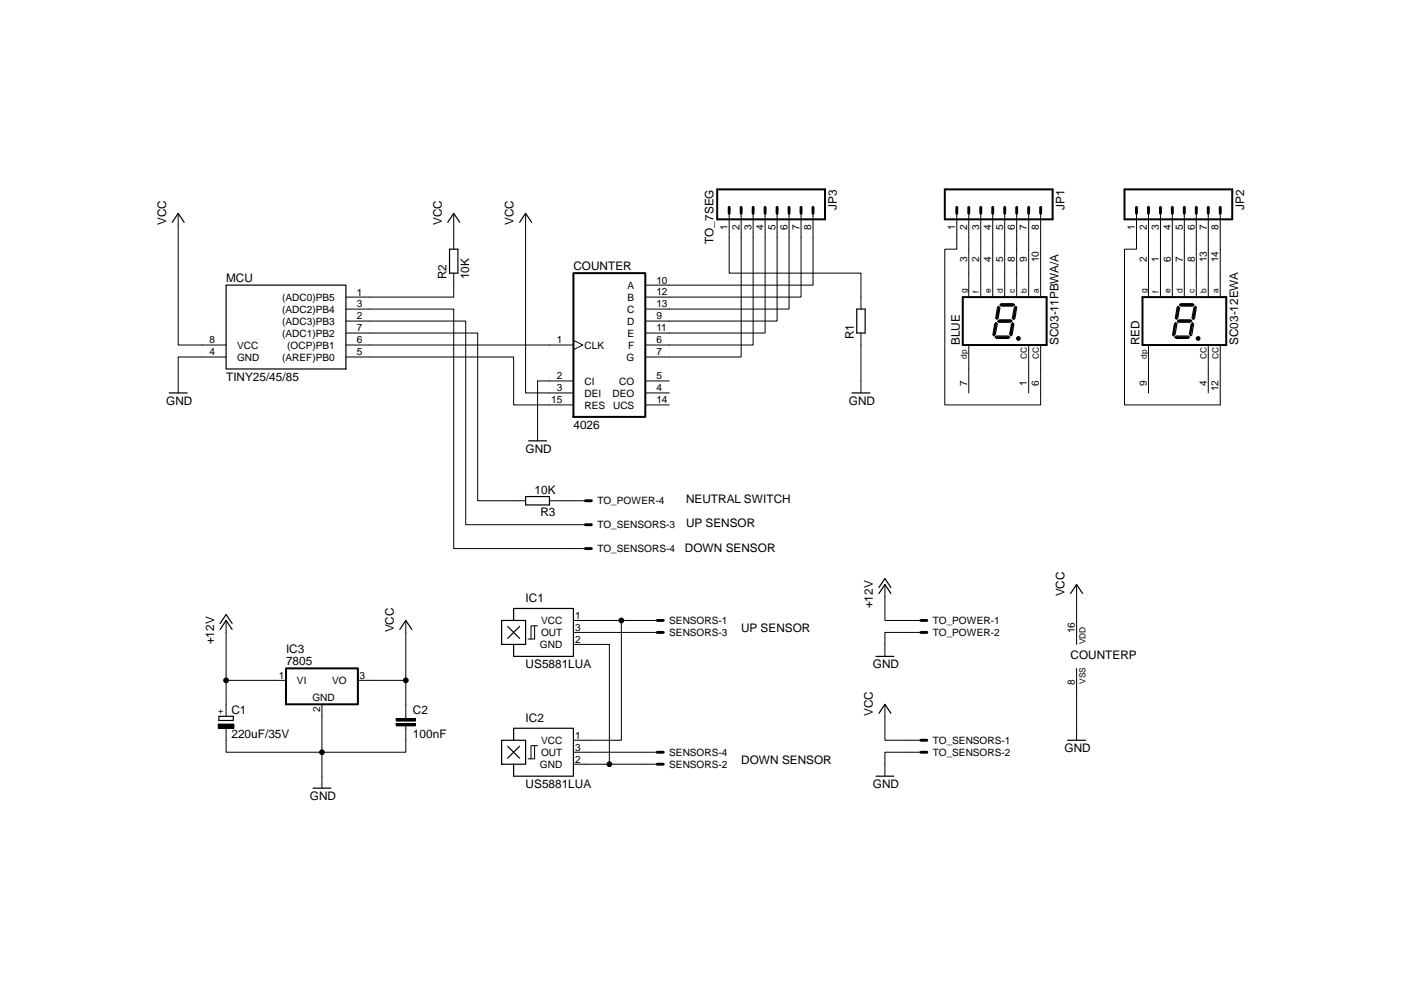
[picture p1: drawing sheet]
<svg xmlns="http://www.w3.org/2000/svg" width="297mm" height="210mm" viewBox="0 0 297 210" stroke-linecap="round" stroke-linejoin="round" font-family="sans-serif">
<g fill="#000">
<path d="M215.6 71.6a.4 .4 0 0 1 .6-.1 .4 .4 0 0 1-.1 .6 .4 .4 0 0 1-.6-.3h.5h-.5z" fill-rule="evenodd"/>
<path d="M253.7 71.6a.41 .41 0 0 1 .7-.1 .41 .41 0 0 1-.3 .7 .41 .41 0 0 1-.5-.4l.4-.2 .1 .2h-.5z" fill-rule="evenodd"/>
<circle cx="131.7" cy="131.6" r=".51"/>
<circle cx="47.9" cy="144.3" r=".51"/>
<circle cx="68.3" cy="159.5" r=".51"/>
<circle cx="86" cy="144.3" r=".51"/>
<circle cx="129.2" cy="162" r=".51"/>
</g>
<g fill="none" stroke="#000" stroke-width=".21">
<path d="M37.8 45.2v28h10.1M96.2 57.9v5.1h-22.9M96.2 45.2v7.6M111.4 45.2v38.1h10.2M154.6 45.2v12.7h27.9v7.6M157.1 45.2v30.5h-20.3M159.7 45.2v28h-22.9M162.2 45.2v25.4h-25.4M164.8 45.2v22.9h-28M167.3 45.2v20.3h-30.5M169.8 45.2v17.8h-33M172.4 45.2v15.3h-35.6"/>
<path d="M202.9 45.2v7.6h-2.6v33.1h20.3v-12.9M205.4 45.2v17.9M207.9 45.2v17.9M210.5 45.2v17.9M213 45.2v17.9M215.6 45.2v17.9M218.1 45.2v17.9M220.6 45.2v17.9M241 45.2v7.6h-2.6v33.1h20.3v-12.9M243.5 45.2v17.9M246 45.2v17.9M248.6 45.2v17.9"/>
<path d="M251.1 45.2v17.9M253.6 45.2v17.9M256.2 45.2v17.9M258.7 45.2v17.9M47.9 75.7h-10.1v7.6M73.3 75.7h35.6v10.2h12.7M73.3 65.5h22.9v50.8h27.9M73.3 68.1h25.4v43.2h25.4M73.3 70.6h28v35.6h10.1M73.3 73.2h48.3M121.6 72.2l2 1-2 .9M182.5 70.6v12.7"/>
<path d="M205.4 73v10.3M215.6 71.6a.4 .4 0 0 1 .6-.1 .4 .4 0 0 1-.1 .6 .4 .4 0 0 1-.6-.3h.5h-.5zM218.1 73v10.3M243.5 73v10.3M253.7 71.6a.41 .41 0 0 1 .7-.1 .41 .41 0 0 1-.3 .7 .41 .41 0 0 1-.5-.4l.4-.2 .1 .2h-.5zM256.2 73v10.3M121.6 80.8h-7.6v12.7M136.8 80.8h5.1M136.8 83.3h5.1M136.8 85.9h5.1M116.5 106.2h7.6M47.9 131.6v12.7h12.7"/>
<path d="M86 131.6v12.7h-10.1M113.3 132.7v2.8h-.7M114 132.7h-1.4v2.8h-.7M121.6 136.6h7.6v25.4h10.2M121.6 131.6h17.8M121.6 134.1h17.8M131.7 131.6v25.4h-10.1M187.6 123.9v7.7h7.6M195.2 134.1h-7.6v5.1M228.3 123.9v12.7M46.3 153.5h3.3v.9h-3.3zM46.3 153.5h.1"/>
<path d="M47.9 144.3v7.6M47.9 154.4v5.1h20.4v7.6M68.3 149.3v10.2h17.7v-5.6M84 153.4h4.1v.5h-4.1zM84 153.4h.1M84 152.4h4.1v.5h-4.1zM84 152.4h.1M86 144.3v8.1M113.3 158.1v2.8h-.7M114 158.1h-1.4v2.8h-.7M121.6 159.5h17.8M187.6 149.3v7.7h7.6"/>
<path d="M195.2 159.5h-7.6v5.1M228.3 141.7v15.3M121.6 162h7.6"/>
<circle cx="131.7" cy="131.6" r=".51"/>
<circle cx="47.9" cy="144.3" r=".51"/>
<circle cx="68.3" cy="159.5" r=".51"/>
<circle cx="86" cy="144.3" r=".51"/>
<circle cx="129.2" cy="162" r=".51"/>
</g>
<path d="M215.8 71.8h.3M253.9 71.8h.2" fill="none" stroke="#000" stroke-width=".32"/>
<g fill="none" stroke="#000" stroke-width=".25">
<path d="M36.5 47.1l1.3-1.9 1.2 1.9M94.9 47.1l1.3-1.9 1.3 1.9M95.3 52.8h1.8v5.1h-1.8zM110.2 47.1l1.2-1.9 1.3 1.9M47.9 60.5h25.4v17.7h-25.4zM181.6 65.5h1.8v5.1h-1.8zM210.9 68.7l.3-.3 .2 .3-.4 2.2-.3 .3-.2-.2zM211 71.5l.3-.3h2.5l.3 .3-.3 .3h-2.5zM211.5 68.2l.4-.4h2.5l.2 .2-.3 .3h-2.6zM211.7 65l.3 .3-.4 2.2-.2 .2-.3-.2 .4-2.3zM212 64.6l.3-.2h2.5l.3 .2-.3 .3h-2.5zM214.5 68.7l.2-.2 .3 .2-.4 2.3-.2 .2-.3-.3z"/>
<path d="M215.3 65l.3 .2-.4 2.3-.3 .3-.3-.3 .5-2.2zM249 68.7l.3-.3 .2 .3-.4 2.2-.3 .3-.2-.2zM249.1 71.5l.3-.3h2.5l.3 .3-.3 .3h-2.5zM249.6 65.2l.2-.2 .3 .3-.4 2.2-.3 .2-.2-.2zM250 67.8h2.5l.2 .2-.4 .3h-2.5l-.2-.1zM250.1 64.6l.2-.2h2.6l.2 .2-.2 .3h-2.6zM252.6 68.7l.2-.2 .3 .2-.4 2.3-.2 .2-.3-.3zM253.1 65.3l.3-.3 .2 .2-.3 2.3-.3 .3-.3-.3zM35.9 83.3h3.8M112.1 93.5h3.8M180.6 83.3h3.8M111.4 105.3h5.1v1.8h-5.1z"/>
<path d="M46.7 133.5l1.2-1.9 1.3 1.9M46.7 132.2l1.2-1.9 1.3 1.9M84.8 133.5l1.2-1.9 1.3 1.9M106.4 131.6h5v5h-5zM107.6 132.8l2.6 2.6M108.9 131.6v-2.6h12.7v10.2h-12.7v-2.6M110.2 132.8l-2.6 2.6M185.7 139.2h3.8M186.3 125.8l1.3-1.9 1.3 1.9M186.3 124.6l1.3-1.9 1.3 1.9M227 125.8l1.3-1.9 1.2 1.9M46.4 151.9h3.1v.9h-3.1z"/>
<path d="M106.4 157h5v5h-5zM107.6 158.2l2.6 2.6M108.9 157v-2.6h12.7v10.2h-12.7v-2.6M110.2 158.2l-2.6 2.6M186.3 151.2l1.3-1.9 1.3 1.9M226.4 157h3.8M66.4 167.1h3.8M185.7 164.6h3.8"/>
</g>
<g fill="none" stroke="#000" stroke-width=".42">
<path d="M121.6 57.9h15.2v30.5h-15.2zM152.1 40.2h22.8v6.3h-22.8zM200.3 40.2h22.9v6.3h-22.9zM238.4 40.2h22.9v6.3h-22.9zM204.1 63h17.8v10.2h-17.8zM211.1 68.7l-.4 2.3M211.4 71.5h2.4M211.7 65.3l-.3 2.1M211.7 68.1h2.6M212.3 64.6h2.5M214.7 68.8l-.4 2.1M215.3 65.3l-.4 2.1"/>
<path d="M242.2 63h17.8v10.2h-17.8zM249.2 68.7l-.4 2.3M249.4 71.5h2.5M249.8 68.1h2.6M249.8 65.3l-.4 2.1M250.3 64.6h2.6M252.7 68.8l-.3 2.1M253.4 65.3l-.4 2.1M60.6 141.7h15.3v7.6h-15.3z"/>
</g>
<g fill="none" stroke="#000" stroke-width=".61">
<path d="M154.6 44v1.2M157.1 44v1.2M159.7 44v1.2M162.2 44v1.2M164.8 44v1.2M167.3 44v1.2M169.8 44v1.2M172.4 44v1.2M202.9 44v1.2M205.4 44v1.2M207.9 44v1.2M210.5 44v1.2"/>
<path d="M213 44v1.2M215.6 44v1.2M218.1 44v1.2M220.6 44v1.2M241 44v1.2M243.5 44v1.2M246 44v1.2M248.6 44v1.2M251.1 44v1.2M253.6 44v1.2M256.2 44v1.2M258.7 44v1.2"/>
<path d="M124.1 106.2h1.3M124.1 111.3h1.3M124.1 116.3h1.3M139.4 131.6h1.2M139.4 134.1h1.2M195.2 131.6h1.3M195.2 134.1h1.3M139.4 159.5h1.2M195.2 157h1.3M195.2 159.5h1.3M139.4 162h1.2"/>
</g>
<path d="M46.3 153.5h3.3v.9h-3.3zM84 153.4h4.1v.5h-4.1zM84 152.4h4.1v.5h-4.1z" fill="#000"/>
<g font-size="2.5">
<text x="35.2" y="47.8" transform="rotate(-90 35.2 47.8)">VCC</text>
<text x="93.7" y="47.8" transform="rotate(-90 93.7 47.8)">VCC</text>
<text x="108.9" y="47.8" transform="rotate(-90 108.9 47.8)">VCC</text>
<text x="177.5" y="44.5" transform="rotate(-90 177.5 44.5)">JP3</text>
<text x="225.7" y="44.5" transform="rotate(-90 225.7 44.5)">JP1</text>
<text x="263.8" y="44.5" transform="rotate(-90 263.8 44.5)">JP2</text>
<text x="151.3" y="51.7" transform="rotate(-90 151.3 51.7)">TO_7SEG</text>
<text x="47.9" y="59.7">MCU</text>
<text x="94.7" y="59.2" transform="rotate(-90 94.7 59.2)">R2</text>
<text x="99.5" y="59.2" transform="rotate(-90 99.5 59.2)">10K</text>
<text x="121.6" y="57.3">COUNTER</text>
<text x="181" y="71.9" transform="rotate(-90 181 71.9)">R1</text>
<text x="203.5" y="73.2" transform="rotate(-90 203.5 73.2)">BLUE</text>
<text x="224.4" y="73.2" transform="rotate(-90 224.4 73.2)">SC03-11PBWA/A</text>
<text x="241.6" y="73.2" transform="rotate(-90 241.6 73.2)">RED</text>
<text x="262.5" y="73.2" transform="rotate(-90 262.5 73.2)">SC03-12EWA</text>
<text x="47.9" y="80.8">TINY25/45/85</text>
<text x="35.2" y="85.9">GND</text>
<text x="180" y="85.9">GND</text>
<text x="121.6" y="90.9">4026</text>
<text x="111.4" y="96">GND</text>
<text x="113.3" y="104.6">10K</text>
<text x="145.5" y="106.7">NEUTRAL SWITCH</text>
<text x="114.6" y="109.4">R3</text>
<text x="145.5" y="111.8">UP SENSOR</text>
<text x="145.2" y="117.1">DOWN SENSOR</text>
<text x="111.4" y="127.7">IC1</text>
<text x="185.1" y="129" transform="rotate(-90 185.1 129)">+12V</text>
<text x="225.7" y="126.5" transform="rotate(-90 225.7 126.5)">VCC</text>
<text x="45.4" y="136.6" transform="rotate(-90 45.4 136.6)">+12V</text>
<text x="83.5" y="134.1" transform="rotate(-90 83.5 134.1)">VCC</text>
<text x="157.1" y="134.1">UP SENSOR</text>
<text x="60.6" y="138.5">IC3</text>
<text x="60.6" y="141.1">7805</text>
<text x="111.4" y="141.7">US5881LUA</text>
<text x="185.1" y="141.7">GND</text>
<text x="227" y="139.8">COUNTERP</text>
<text x="49.1" y="151.4">C1</text>
<text x="87.6" y="151.5">C2</text>
<text x="111.4" y="153.1">IC2</text>
<text x="185.1" y="151.9" transform="rotate(-90 185.1 151.9)">VCC</text>
<text x="49.1" y="156.5">220uF/35V</text>
<text x="87.6" y="156.6">100nF</text>
<text x="225.7" y="159.5">GND</text>
<text x="111.4" y="167.1">US5881LUA</text>
<text x="157.1" y="162">DOWN SENSOR</text>
<text x="185.1" y="167.1">GND</text>
<text x="65.7" y="169.7">GND</text>
</g>
<g font-size="2.1">
<text x="154.2" y="48.7" transform="rotate(-90 154.2 48.7)">1</text>
<text x="156.8" y="48.7" transform="rotate(-90 156.8 48.7)">2</text>
<text x="159.3" y="48.7" transform="rotate(-90 159.3 48.7)">3</text>
<text x="161.9" y="48.7" transform="rotate(-90 161.9 48.7)">4</text>
<text x="164.4" y="48.7" transform="rotate(-90 164.4 48.7)">5</text>
<text x="166.9" y="48.7" transform="rotate(-90 166.9 48.7)">6</text>
<text x="169.5" y="48.7" transform="rotate(-90 169.5 48.7)">7</text>
<text x="172" y="48.7" transform="rotate(-90 172 48.7)">8</text>
<text x="202.5" y="48.7" transform="rotate(-90 202.5 48.7)">1</text>
<text x="205" y="48.7" transform="rotate(-90 205 48.7)">2</text>
<text x="207.6" y="48.7" transform="rotate(-90 207.6 48.7)">3</text>
<text x="210.1" y="48.7" transform="rotate(-90 210.1 48.7)">4</text>
<text x="212.7" y="48.7" transform="rotate(-90 212.7 48.7)">5</text>
<text x="215.2" y="48.7" transform="rotate(-90 215.2 48.7)">6</text>
<text x="217.7" y="48.7" transform="rotate(-90 217.7 48.7)">7</text>
<text x="220.3" y="48.7" transform="rotate(-90 220.3 48.7)">8</text>
<text x="240.6" y="48.7" transform="rotate(-90 240.6 48.7)">1</text>
<text x="243.1" y="48.7" transform="rotate(-90 243.1 48.7)">2</text>
<text x="245.7" y="48.7" transform="rotate(-90 245.7 48.7)">3</text>
<text x="248.2" y="48.7" transform="rotate(-90 248.2 48.7)">4</text>
<text x="250.8" y="48.7" transform="rotate(-90 250.8 48.7)">5</text>
<text x="253.3" y="48.7" transform="rotate(-90 253.3 48.7)">6</text>
<text x="255.8" y="48.7" transform="rotate(-90 255.8 48.7)">7</text>
<text x="258.4" y="48.7" transform="rotate(-90 258.4 48.7)">8</text>
<text x="205" y="55.6" transform="rotate(-90 205 55.6)">3</text>
<text x="207.6" y="55.6" transform="rotate(-90 207.6 55.6)">2</text>
<text x="210.1" y="55.6" transform="rotate(-90 210.1 55.6)">4</text>
<text x="212.7" y="55.6" transform="rotate(-90 212.7 55.6)">5</text>
<text x="215.2" y="55.6" transform="rotate(-90 215.2 55.6)">8</text>
<text x="217.7" y="55.6" transform="rotate(-90 217.7 55.6)">9</text>
<text x="220.3" y="55.6" transform="rotate(-90 220.3 55.6)">10</text>
<text x="243.1" y="55.6" transform="rotate(-90 243.1 55.6)">2</text>
<text x="245.7" y="55.6" transform="rotate(-90 245.7 55.6)">1</text>
<text x="248.2" y="55.6" transform="rotate(-90 248.2 55.6)">6</text>
<text x="250.8" y="55.6" transform="rotate(-90 250.8 55.6)">7</text>
<text x="253.3" y="55.6" transform="rotate(-90 253.3 55.6)">8</text>
<text x="255.8" y="55.6" transform="rotate(-90 255.8 55.6)">13</text>
<text x="258.4" y="55.6" transform="rotate(-90 258.4 55.6)">14</text>
<text x="59.8" y="63.8">(ADC0)PB5</text>
<text x="75.7" y="65.2">3</text>
<text x="75.7" y="62.7">1</text>
<text x="133.1" y="61.2">A</text>
<text x="133.1" y="63.8">B</text>
<text x="139.2" y="60.1">10</text>
<text x="139.2" y="62.7">12</text>
<text x="139.2" y="65.2">13</text>
<text x="59.8" y="66.3">(ADC2)PB4</text>
<text x="59.8" y="68.8">(ADC3)PB3</text>
<text x="59.8" y="71.4">(ADC1)PB2</text>
<text x="75.7" y="67.7">2</text>
<text x="75.7" y="70.3">7</text>
<text x="132.9" y="68.8">D</text>
<text x="132.9" y="66.3">C</text>
<text x="133.1" y="71.4">E</text>
<text x="139.2" y="67.7">9</text>
<text x="139.2" y="70.3">11</text>
<text x="44.4" y="72.8">8</text>
<text x="44.4" y="75.3">4</text>
<text x="50.3" y="73.9">VCC</text>
<text x="50.3" y="76.5">GND</text>
<text x="59.8" y="76.5">(AREF)PB0</text>
<text x="60.9" y="73.9">(OCP)PB1</text>
<text x="75.7" y="72.8">6</text>
<text x="75.7" y="75.3">5</text>
<text x="118.1" y="72.8">1</text>
<text x="123.9" y="73.9">CLK</text>
<text x="132.8" y="76.5">G</text>
<text x="133.2" y="73.9">F</text>
<text x="139.2" y="72.8">6</text>
<text x="139.2" y="75.3">7</text>
<text x="118.1" y="80.4">2</text>
<text x="118.1" y="83">3</text>
<text x="123.9" y="81.5">CI</text>
<text x="131.3" y="81.5">CO</text>
<text x="139.2" y="83">4</text>
<text x="139.2" y="80.4">5</text>
<text x="205" y="81.7" transform="rotate(-90 205 81.7)">7</text>
<text x="217.7" y="81.7" transform="rotate(-90 217.7 81.7)">1</text>
<text x="220.3" y="81.7" transform="rotate(-90 220.3 81.7)">6</text>
<text x="243.1" y="81.7" transform="rotate(-90 243.1 81.7)">9</text>
<text x="255.8" y="81.7" transform="rotate(-90 255.8 81.7)">4</text>
<text x="258.4" y="82.9" transform="rotate(-90 258.4 82.9)">12</text>
<text x="116.9" y="85.5">15</text>
<text x="123.9" y="86.6">RES</text>
<text x="123.9" y="84.1">DEI</text>
<text x="129.9" y="84.1">DEO</text>
<text x="130" y="86.6">UCS</text>
<text x="139.2" y="85.5">14</text>
<text x="126.7" y="106.9">TO_POWER-4</text>
<text x="126.7" y="112">TO_SENSORS-3</text>
<text x="126.7" y="117.1">TO_SENSORS-4</text>
<text x="121.9" y="131.2">1</text>
<text x="114.5" y="137.4">GND</text>
<text x="114.7" y="134.9">OUT</text>
<text x="114.7" y="132.3">VCC</text>
<text x="121.9" y="136.3">2</text>
<text x="121.9" y="133.7">3</text>
<text x="141.9" y="132.3">SENSORS-1</text>
<text x="141.9" y="134.9">SENSORS-3</text>
<text x="197.8" y="132.3">TO_POWER-1</text>
<text x="197.8" y="134.9">TO_POWER-2</text>
<text x="227.9" y="134.3" transform="rotate(-90 227.9 134.3)">16</text>
<text x="59.1" y="143.9">1</text>
<text x="76.2" y="143.9">3</text>
<text x="63" y="145">VI</text>
<text x="66.2" y="148.6">GND</text>
<text x="70.4" y="145">VO</text>
<text x="227.9" y="145.2" transform="rotate(-90 227.9 145.2)">8</text>
<text x="67.9" y="150.9" transform="rotate(-90 67.9 150.9)">2</text>
<text x="114.7" y="160.3">OUT</text>
<text x="114.7" y="157.7">VCC</text>
<text x="121.9" y="156.6">1</text>
<text x="121.9" y="161.7">2</text>
<text x="121.9" y="159.1">3</text>
<text x="141.9" y="160.3">SENSORS-4</text>
<text x="197.8" y="157.7">TO_SENSORS-1</text>
<text x="197.8" y="160.3">TO_SENSORS-2</text>
<text x="114.5" y="162.8">GND</text>
<text x="141.9" y="162.8">SENSORS-2</text>
</g>
<g font-size="1.8">
<text x="205" y="62.1" transform="rotate(-90 205 62.1)">g</text>
<text x="207.6" y="62.1" transform="rotate(-90 207.6 62.1)">f</text>
<text x="210.1" y="62.1" transform="rotate(-90 210.1 62.1)">e</text>
<text x="212.6" y="62.1" transform="rotate(-90 212.6 62.1)">d</text>
<text x="215.2" y="62.1" transform="rotate(-90 215.2 62.1)">c</text>
<text x="217.7" y="62.1" transform="rotate(-90 217.7 62.1)">b</text>
<text x="220.3" y="62.1" transform="rotate(-90 220.3 62.1)">a</text>
<text x="243.1" y="62.1" transform="rotate(-90 243.1 62.1)">g</text>
<text x="245.7" y="62.1" transform="rotate(-90 245.7 62.1)">f</text>
<text x="248.2" y="62.1" transform="rotate(-90 248.2 62.1)">e</text>
<text x="250.7" y="62.1" transform="rotate(-90 250.7 62.1)">d</text>
<text x="253.3" y="62.1" transform="rotate(-90 253.3 62.1)">c</text>
<text x="255.8" y="62.1" transform="rotate(-90 255.8 62.1)">b</text>
<text x="258.3" y="62.1" transform="rotate(-90 258.3 62.1)">a</text>
<text x="205" y="76.1" transform="rotate(-90 205 76.1)">dp</text>
<text x="217.7" y="76.1" transform="rotate(-90 217.7 76.1)">CC</text>
<text x="220.3" y="76.1" transform="rotate(-90 220.3 76.1)">CC</text>
<text x="243.1" y="76.1" transform="rotate(-90 243.1 76.1)">dp</text>
<text x="255.8" y="76.1" transform="rotate(-90 255.8 76.1)">CC</text>
<text x="258.3" y="76.1" transform="rotate(-90 258.3 76.1)">CC</text>
<text x="230.2" y="136.6" transform="rotate(-90 230.2 136.6)">VDD</text>
<text x="230.2" y="145" transform="rotate(-90 230.2 145)">VSS</text>
<text x="47.3" y="151.5" transform="rotate(-90 47.3 151.5)">+</text>
</g>
</svg>
